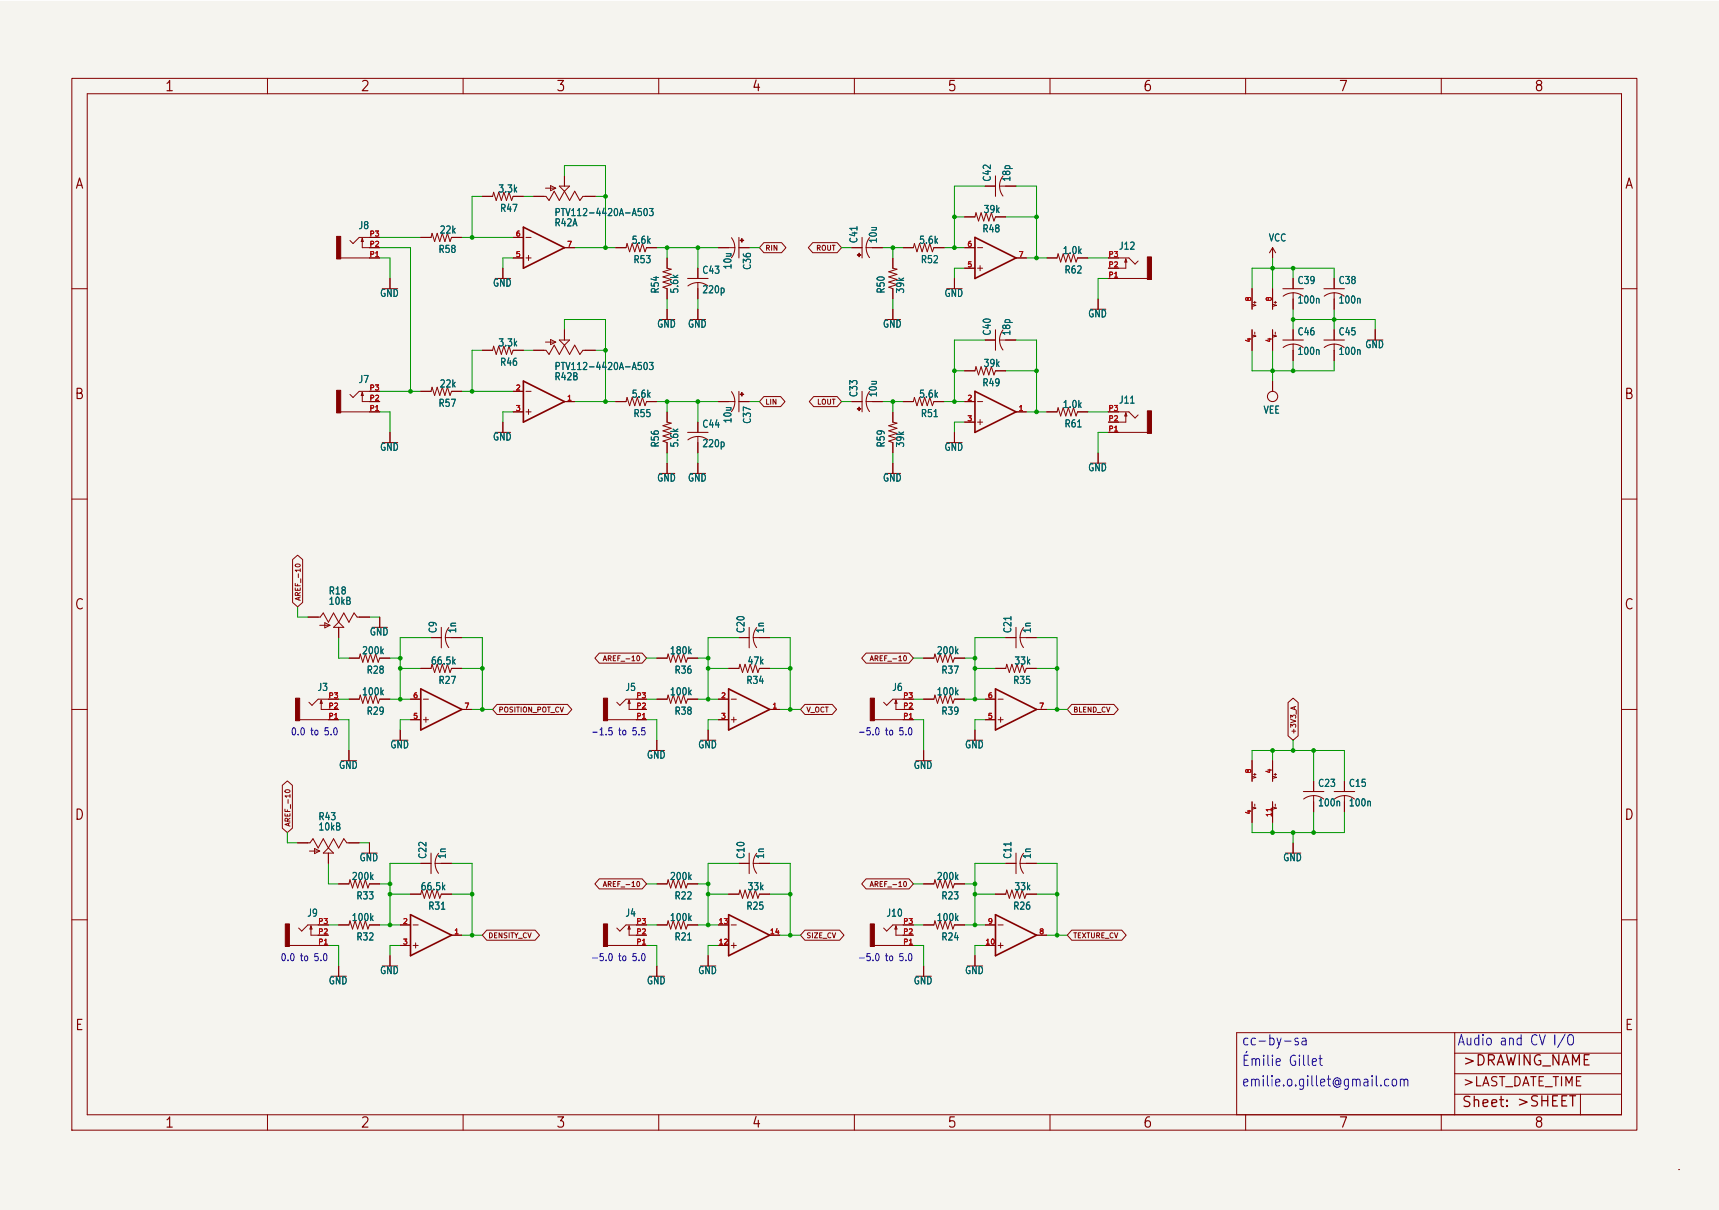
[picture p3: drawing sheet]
<svg xmlns="http://www.w3.org/2000/svg" width="425mm" height="300mm" viewBox="0 0 425 300" stroke-linecap="round" stroke-linejoin="round" font-family="sans-serif">
<path d="M0 .3h425.4v299.2h-425.4z" fill="#f5f4ef" stroke="#f5f4ef" stroke-width=".25"/>
<g fill="none" stroke="#840000" stroke-width=".25">
<path d="M17.8 19.4h387.3v260.3h-387.3zM66.2 19.4v3.8M114.6 19.4v3.8M163 19.4v3.8M211.5 19.4v3.8M259.9 19.4v3.8M308.3 19.4v3.8M356.7 19.4v3.8M21.6 23.2h379.7v252.7h-379.7zM89.7 59v2.3h1.7M89.7 59l.2 .8h-.5zM91.4 58.8h-2.5l-1.5 1.5-.8-.8"/>
<path d="M104.1 58.8h2.6l.2-1 .7 2 .6-2 .6 2 .7-2 .6 2 .6-2 .7 2 .4-1h2.5M119.4 48.6h2.5l.3-1 .6 2 .6-2 .7 2 .6-2 .6 2 .7-2 .6 2 .4-1h2.5M127 58.8h2.5M130.2 58.8h1.2M135 46.6h2.5M136.3 45.9l1.2 .7-1.2 .6zM138.4 46.1h2.6l-1.3 1.2zM139.7 47.3l-1.3 2.3-1.2-2.3-1.3 2.3-.8-1h-3M139.7 47.3l1.3 2.3 1.2-2.3 1.3 2.3 .8-1h3M139.7 43.5v2.6M181 58.8a4.1 4.1 0 0 1 .9 2.5M182.9 58.8v5"/>
<path d="M213.4 58.8v5M215.2 58.8a4.1 4.1 0 0 0-.8 2.5M238.8 53.7h2.5l.3-1 .6 2 .6-2 .7 2 .6-2 .6 2 .7-2 .6 2 .4-1h2.5M243.8 46.1h2.6M246.4 43.5v5.1M247.4 46.1a4.1 4.1 0 0 0 .8 2.4M247.4 46.1h4.1M248.2 43.6a4 4 0 0 0-.8 2.5M17.8 71.5h3.8M84.3 63.8h7.1M96.5 68.9v2.6M124.5 66.4v2.5"/>
<path d="M127 63.8h2.5M130.2 63.8h1.2M130.8 63.2v1.3M139.7 61.3h2.5M152.4 61.3h2.5l.3-1 .6 2 .7-2 .6 2 .6-2 .7 2 .6-2 .6 2 .4-1h2.6M165.1 63.8v2.6l1 .2-2 .7 2 .6-2 .6 2 .7-2 .6 2 .7-2 .6 1 .4v2.5M165.1 76.5v2.6M170.2 68.9h5.1M172.7 69.9a4.1 4.1 0 0 0-2.4 .9M172.7 69.9a4.1 4.1 0 0 1 2.5 .9M172.7 66.4v2.5M172.7 69.9v4.1"/>
<path d="M172.7 76.5v2.6M177.8 61.3h4.1M181.9 61.3a4.1 4.1 0 0 1-.9 2.5M182.9 61.3h2.5M189 60.1h4.4l1.1 1.2-1.1 1.3h-4.4l-1-1.3zM201.1 60.1h6.1l1.1 1.2-1.1 1.3h-6.1l-1-1.3zM210.8 61.3h2.6M218.4 61.3h-4a4.1 4.1 0 0 0 .8 2.5M221 63.8v2.6l1 .2-2 .7 2 .6-2 .6 2 .7-2 .6 2 .7-2 .6 1 .4v2.5M221 76.5v2.6M223.5 61.3h2.6l.2-1 .6 2 .7-2 .6 2 .7-2 .6 2 .6-2 .7 2 .3-1h2.6M236.2 68.9v2.6"/>
<path d="M238.8 61.3h2.5M238.8 66.4h2.5M241.9 61.3h1.3M241.9 66.4h1.3M242.6 65.8v1.2M251.5 63.8h2.5M259.1 63.8h2.5l.3-1 .6 2.1 .6-2.1 .7 2.1 .6-2.1 .6 2.1 .7-2.1 .6 2.1 .4-1.1h2.5M271.8 74v2.5M276.9 68.9h7.1M276.9 63.8h2.5l1.5 1.6 .8-.8M278.6 64.1v2.3h-1.7M278.6 64.1l.3 .8h-.5z"/>
<path d="M309.9 71.5v5M315 61.3l-.8 1.3M315 61.3l.7 1.3M315 61.3v2.5M315 71.5v5M317.5 71.5h5.1M320 72.5a4.1 4.1 0 0 0-2.4 .8M320 72.5a4 4 0 0 1 2.5 .8M320 68.9v2.6M320 72.5v4M327.7 71.5h5M330.2 72.5a4.1 4.1 0 0 0-2.5 .8"/>
<path d="M330.2 72.5a4 4 0 0 1 2.5 .8M330.2 68.9v2.6M330.2 72.5v4M401.3 71.5h3.8M89.7 97.1v2.3h1.7M89.7 97.1l.2 .8h-.5zM91.4 96.9h-2.5l-1.5 1.5-.8-.8M104.1 96.9h2.6l.2-1 .7 2 .6-2 .6 2 .7-2 .6 2 .6-2 .7 2 .4-1h2.5M119.4 86.7h2.5l.3-1 .6 2 .6-2 .7 2 .6-2 .6 2 .7-2 .6 2 .4-1h2.5M127 96.9h2.5M130.2 96.9h1.2M135 84.7h2.5"/>
<path d="M136.3 84l1.2 .7-1.2 .6zM138.4 84.2h2.6l-1.3 1.2zM139.7 99.4h2.5M139.7 81.6v2.6M139.7 85.4l-1.3 2.3-1.2-2.3-1.3 2.3-.8-1h-3M139.7 85.4l1.3 2.3 1.2-2.3 1.3 2.3 .8-1h3M152.4 99.4h2.5l.3-1 .6 2 .7-2 .6 2 .6-2 .7 2 .6-2 .6 2 .4-1h2.6M177.8 99.4h4.1M181 96.9a4.1 4.1 0 0 1 .9 2.5M181.9 99.4a4.1 4.1 0 0 1-.9 2.5M182.9 99.4h2.5M182.9 96.9v5"/>
<path d="M189 98.2h4.2l1.1 1.2-1.1 1.3h-4.2l-1-1.3zM201.4 98.2h5.8l1.1 1.2-1.1 1.3h-5.8l-1.1-1.3zM210.8 99.4h2.6M213.4 96.9v5M215.2 96.9a4.1 4.1 0 0 0-.8 2.5M218.4 99.4h-4a4.1 4.1 0 0 0 .8 2.5M223.5 99.4h2.6l.2-1 .6 2 .7-2 .6 2 .7-2 .6 2 .6-2 .7 2 .3-1h2.6M238.8 99.4h2.5M238.8 91.8h2.5l.3-1 .6 2 .6-2 .7 2 .6-2 .6 2 .7-2 .6 2 .4-1h2.5M241.9 99.4h1.3M243.8 84.2h2.6M246.4 81.6v5.1"/>
<path d="M247.4 84.2a4.1 4.1 0 0 0 .8 2.4M247.4 84.2h4.1M248.2 81.7a4.1 4.1 0 0 0-.8 2.5M309.9 81.6v5.1M315 81.6v5.1M315 94.3v2.6M317.5 84.2h5.1M317.6 86a4.1 4.1 0 0 1 2.4-.8v4M320 85.2a4 4 0 0 1 2.5 .8M320 81.6v2.6M327.7 84.2h5M327.7 86a4.1 4.1 0 0 1 2.5-.8v4"/>
<path d="M330.2 85.2a4 4 0 0 1 2.5 .8M330.2 81.6v2.6M340.4 81.6v2.6M84.3 101.9h7.1M96.5 107v2.6M124.5 104.5v2.5M127 101.9h2.5M130.2 101.9h1.2M130.8 101.3v1.3M165.1 101.9v2.6l1 .2-2 .7 2 .6-2 .6 2 .7-2 .6 2 .7-2 .6 1 .4v2.5M165.1 114.6v2.6M170.2 107h5.1"/>
<path d="M172.7 108a4.1 4.1 0 0 0-2.4 .9M172.7 108a4.1 4.1 0 0 1 2.5 .9M172.7 104.5v2.5M172.7 108v4.1M172.7 114.6v2.6M221 101.9v2.6l1 .2-2 .7 2 .6-2 .6 2 .7-2 .6 2 .7-2 .6 1 .4v2.5M221 114.6v2.6M236.2 107v2.6M238.8 104.5h2.5M241.9 104.5h1.3M242.6 103.9v1.2M251.5 101.9h2.5"/>
<path d="M259.1 101.9h2.5l.3-1 .6 2.1 .6-2.1 .7 2.1 .6-2.1 .6 2.1 .7-2.1 .6 2.1 .4-1.1h2.5M271.8 112.1v2.5M276.9 107h7.1M276.9 101.9h2.5l1.5 1.6 .8-.8M278.6 102.2v2.3h-1.7M278.6 102.2l.3 .8h-.5zM17.8 123.5h3.8M72.4 138.5l1.3-1.1 1.2 1.1v10.6l-1.2 1.1-1.3-1.1zM73.1 139.8a.61 .61 0 0 1 .7-.3 .61 .61 0 0 1 .5 .6 .61 .61 0 0 1-.8 .3 .61 .61 0 0 1-.4-.6zM401.3 123.5h3.8M76.2 152.7h3l.8-1 1.3 2.3 1.2-2.3 1.3 2.3M79.1 154.8h2.6"/>
<path d="M80.4 154.1l1.3 .7-1.3 .6zM83.8 155.3v2.5M83.8 154l1.3 1.3h-2.6zM91.4 152.7h-3l-.8-1-1.2 2.3-1.3-2.3-1.3 2.3M94 152.7v2.6M106.7 157.8h2.5M109.2 155.3v5.1M111.1 155.3a4.1 4.1 0 0 0-.9 2.5M114.3 157.8h-4.1a4.1 4.1 0 0 0 .9 2.5M182.9 157.8h2.5M185.4 155.3v5.1M186.4 157.8a4.1 4.1 0 0 0 .9 2.5"/>
<path d="M186.4 157.8h4.1M187.3 155.3a4.1 4.1 0 0 0-.9 2.5M248.9 157.8h2.6M251.5 155.3v5.1M252.5 157.8a4.1 4.1 0 0 0 .8 2.5M252.5 157.8h4M253.3 155.3a4.1 4.1 0 0 0-.8 2.5M17.8 175.6h3.8M74.2 178.1h7.1M79.5 173.3v2.3h1.8M79.5 173.3l.3 .8h-.6zM81.3 173.1h-2.6l-1.5 1.5-.7-.8"/>
<path d="M86.4 173.1h2.5l.3-1 .6 2 .6-2 .7 2 .6-2 .6 2 .7-2 .6 2 .4-1h2.5M86.4 162.9h2.5l.3-1 .6 2 .6-2 .7 2 .6-2 .6 2 .7-2 .6 2 .4-1h2.5M101.6 173.1h2.5M101.6 178.1h2.5M104.1 165.4h2.6l.2-1 .7 2.1 .6-2.1 .6 2.1 .7-2.1 .6 2.1 .6-2.1 .7 2.1 .4-1.1h2.5M104.8 173.1h1.2M104.8 178.1h1.2M105.4 177.5v1.3M114.3 175.6h2.5M123 174.4h17.4l1.1 1.2-1.1 1.3h-17.4l-1.1-1.3zM148.3 161.7h10.6l1.1 1.2-1.1 1.3h-10.6l-1.1-1.3zM149.3 163.6l.4-1.3 .4 1.3"/>
<path d="M149.4 163.2h.6M150.4 178.1h7.1M155.7 173.3v2.3h1.8M155.7 173.3l.3 .8h-.6zM157.5 173.1h-2.6l-1.5 1.5-.7-.8M162.6 173.1h2.5l.3-1 .6 2 .6-2 .7 2 .6-2 .6 2 .7-2 .6 2 .4-1h2.5M162.6 162.9h2.5l.3-1 .6 2 .6-2 .7 2 .6-2 .6 2 .7-2 .6 2 .4-1h2.5M177.8 173.1h2.5M177.8 178.1h2.5M180.3 165.4h2.6l.2-1 .7 2.1 .6-2.1 .6 2.1 .7-2.1 .6 2.1 .6-2.1 .7 2.1 .4-1.1h2.5M181 173.1h1.2M181 178.1h1.2"/>
<path d="M181.6 177.5v1.3M190.5 175.6h2.5M199.2 174.4h6.8l1.1 1.2-1.1 1.3h-6.8l-1.1-1.3zM214.4 161.7h10.6l1.1 1.2-1.1 1.3h-10.6l-1.1-1.3zM215.3 163.6l.5-1.3 .4 1.3M215.5 163.2h.5M216.4 178.1h7.1M221.7 173.3v2.3h1.8M221.7 173.3l.3 .8h-.5zM223.5 173.1h-2.5l-1.5 1.5-.8-.8M228.6 173.1h2.5l.3-1 .6 2 .7-2 .6 2 .6-2 .7 2 .6-2 .6 2 .4-1h2.6M228.6 162.9h2.5l.3-1 .6 2 .7-2 .6 2 .6-2 .7 2 .6-2 .6 2 .4-1h2.6"/>
<path d="M243.8 173.1h2.6M243.8 178.1h2.6M246.4 165.4h2.5l.3-1 .6 2.1 .6-2.1 .7 2.1 .6-2.1 .6 2.1 .7-2.1 .6 2.1 .4-1.1h2.5M247 173.1h1.3M247 178.1h1.3M247.6 177.5v1.3M256.5 175.6h2.6M265.2 174.4h10.5l1.1 1.2-1.1 1.3h-10.5l-1-1.3zM318.8 173.9l1.2-1.1 1.3 1.1v8.2l-1.3 1.1-1.2-1.1zM320.3 175v.6M320.7 174.9l-1.3 .4 1.3 .4M401.3 175.6h3.8"/>
<path d="M69.9 194.4l1.2-1.1 1.3 1.1v10.6l-1.3 1.1-1.2-1.1zM70.6 195.7a.61 .61 0 0 1 .7-.3 .61 .61 0 0 1 .4 .6 .61 .61 0 0 1-.7 .3 .61 .61 0 0 1-.4-.6zM86.4 185.8v2.5M99.1 180.7v2.5M162.6 183.2v2.6M175.3 180.7v2.5M228.6 185.8v2.5M241.3 180.7v2.5M309.9 188.3v5.1M309.9 198.5v5M315 188.3v5.1M315 198.5v5"/>
<path d="M322.6 195.9h5.1M325.1 196.9a4.1 4.1 0 0 0-2.4 .9M325.1 196.9a4 4 0 0 1 2.5 .9M325.1 193.4v2.5M325.1 196.9v4.1M330.2 195.9h5.1M332.7 196.9a4.1 4.1 0 0 0-2.4 .9M332.7 196.9a4 4 0 0 1 2.5 .9M332.7 193.4v2.5M332.7 196.9v4.1M73.7 208.6h3l.8-1 1.2 2.3 1.3-2.3 1.3 2.3M76.6 210.7h2.5"/>
<path d="M77.9 210l1.2 .7-1.2 .6zM81.3 209.9l1.2 1.3h-2.5zM81.3 211.2v2.5M83.8 218.8h2.6l.2-1 .6 2 .7-2 .6 2 .7-2 .6 2 .6-2 .7 2 .3-1h2.6M88.9 208.6h-3l-.8-1-1.3 2.3-1.3-2.3-1.2 2.3M91.4 208.6v2.6M104.1 213.7h2.6M106.7 211.2v5M108.5 211.2a4.1 4.1 0 0 0-.8 2.5M111.8 213.7h-4.1a4.1 4.1 0 0 0 .8 2.5M148.3 217.5h10.6l1.1 1.3-1.1 1.2h-10.6l-1.1-1.2zM149.3 219.4l.4-1.2 .4 1.2"/>
<path d="M149.4 219.1h.6M162.6 218.8h2.5l.3-1 .6 2 .6-2 .7 2 .6-2 .6 2 .7-2 .6 2 .4-1h2.5M182.9 213.7h2.5M185.4 211.2v5M186.4 213.7a4.1 4.1 0 0 0 .9 2.5M186.4 213.7h4.1M187.3 211.2a4.1 4.1 0 0 0-.9 2.5M214.4 217.5h10.6l1.1 1.3-1.1 1.2h-10.6l-1.1-1.2zM215.3 219.4l.5-1.2 .4 1.2M215.5 219.1h.5M228.6 218.8h2.5l.3-1 .6 2 .7-2 .6 2 .6-2 .7 2 .6-2 .6 2 .4-1h2.6M248.9 213.7h2.6"/>
<path d="M251.5 211.2v5M252.5 213.7a4.1 4.1 0 0 0 .8 2.5M252.5 213.7h4M253.3 211.2a4.1 4.1 0 0 0-.8 2.5M320 208.6v2.6M17.8 227.7h3.8M71.6 234h7.1M77 229.2v2.3h1.7M77 229.2l.2 .8h-.5zM78.7 228.9h-2.5l-1.5 1.6-.8-.8M83.8 228.9h2.6l.2-1 .6 2.1 .7-2.1 .6 2.1 .7-2.1 .6 2.1 .6-2.1 .7 2.1 .3-1.1h2.6M83.8 239.1v2.5"/>
<path d="M96.5 236.6v2.5M99.1 234h2.5M99.1 228.9h2.5M101.6 221.3h2.5l.3-1 .6 2 .7-2 .6 2 .6-2 .7 2 .6-2 .6 2 .4-1h2.6M102.2 234h1.3M102.2 228.9h1.3M102.9 233.4v1.3M111.8 231.5h2.5M120.5 230.2h11.9l1.1 1.3-1.1 1.2h-11.9l-1.1-1.2zM150.4 234h7.1M155.7 229.2v2.3h1.8M155.7 229.2l.3 .8h-.6z"/>
<path d="M157.5 228.9h-2.6l-1.5 1.6-.7-.8M162.6 239.1v2.5M162.6 228.9h2.5l.3-1 .6 2.1 .6-2.1 .7 2.1 .6-2.1 .6 2.1 .7-2.1 .6 2.1 .4-1.1h2.5M175.3 236.6v2.5M180.3 221.3h2.6l.2-1 .7 2 .6-2 .6 2 .7-2 .6 2 .6-2 .7 2 .4-1h2.5M181 234h1.2M181 228.9h1.2M181.6 233.4v1.3M199.2 230.2h8.6l1.1 1.3-1.1 1.2h-8.6l-1.1-1.2zM216.4 234h7.1M221.7 229.2v2.3h1.8M221.7 229.2l.3 .8h-.5z"/>
<path d="M223.5 228.9h-2.5l-1.5 1.6-.8-.8M228.6 228.9h2.5l.3-1 .6 2.1 .7-2.1 .6 2.1 .6-2.1 .7 2.1 .6-2.1 .6 2.1 .4-1.1h2.6M228.6 239.1v2.5M241.3 236.6v2.5M243.8 228.9h2.6M246.4 221.3h2.5l.3-1 .6 2 .6-2 .7 2 .6-2 .6 2 .7-2 .6 2 .4-1h2.5M247 234h1.3M247 228.9h1.3M247.6 233.4v1.3M256.5 231.5h2.6M265.2 230.2h12.4l1.1 1.3-1.1 1.2h-12.4l-1-1.2zM401.3 227.7h3.8"/>
<path d="M360 255.6v20.3M401.3 255.6h-95.2v20.3M66.2 275.9v3.8M114.6 275.9v3.8M163 275.9v3.8M211.5 275.9v3.8M259.9 275.9v3.8M308.3 275.9v3.8M356.7 275.9v3.8M360 265.8h41.3M360 260.7h41.3M360 270.9h41.3"/>
<path d="M391.2 270.9v5M415.5 289.5h.1"/>
<circle cx="315" cy="98.1" r="1.27"/>
</g>
<g fill="#840000" stroke="#840000" stroke-width=".25">
<path d="M212.6 100.8h.1v.9h-.1z"/>
<path d="M212.2 101.2h.9v.1h-.9z"/>
<path d="M183.5 97.2h.2v.8h-.2z"/>
<path d="M183.2 97.5h.9v.2h-.9z"/>
<path d="M149.4 172.8h1v5.6h-1z"/>
<path d="M212.6 62.7h.1v.9h-.1z"/>
<path d="M212.2 63.1h.9v.1h-.9z"/>
<path d="M183.5 59.1h.2v.8h-.2z"/>
<path d="M183.2 59.4h.9v.2h-.9z"/>
<path d="M70.6 228.7h1v5.6h-1z"/>
<path d="M149.4 228.7h1v5.6h-1z"/>
<path d="M215.4 228.7h1v5.6h-1z"/>
<path d="M284 63.6h1v5.6h-1z"/>
<path d="M83.3 58.5h1v5.6h-1z"/>
<path d="M284 101.7h1v5.6h-1z"/>
<path d="M83.3 96.6h1v5.6h-1z"/>
<path d="M73.2 172.8h1v5.6h-1z"/>
<path d="M215.4 172.8h1v5.6h-1z"/>
</g>
<path d="M129.5 56.2l10.2 5.1-10.2 5.1zM241.3 58.8l10.2 5-10.2 5.1zM129.5 94.3l10.2 5.1-10.2 5.1zM241.3 96.9l10.2 5-10.2 5.1zM104.1 170.5l10.2 5.1-10.2 5.1zM180.3 170.5l10.2 5.1-10.2 5.1zM246.4 170.5l10.1 5.1-10.1 5.1zM101.6 226.4l10.2 5.1-10.2 5.1zM180.3 226.4l10.2 5.1-10.2 5.1zM246.4 226.4l10.1 5.1-10.1 5.1z" fill="none" stroke="#840000" stroke-width=".41"/>
<path d="M137.6 52.5h.7l.2-.3-.2-.5-.7-.1v1.8M160.7 51.6h1l-.6 .7 .5 .2v.7l-.2 .2-.7-.2M137.6 90.6h.7l.2-.3-.2-.5-.7-.1v1.8M160.7 89.7h1l-.6 .7 .5 .2v.7l-.2 .2-.7-.2" fill="none" stroke="#006464" stroke-width=".25"/>
<g fill="none" stroke="#0000c2" stroke-width=".25">
<path d="M72.5 180.2l.2-.1a1.01 1.01 0 0 1 0 1.8 1.32 1.32 0 0 1-.2-1.7zM73.8 181.8v.1M146.7 181.2h1.2M148.5 180.7l.4-.6v1.8M148.5 181.9h.9M212.7 181.2h1.2M215.3 180.1h-.7l-.1 .9 .3-.2 .5 .1v.9l-.2 .1-.6-.1M70 236.1l.1-.1a1.01 1.01 0 0 1 0 1.8 1.32 1.32 0 0 1-.1-1.7zM71.3 237.6v.2M146.7 237.1h1.2M149.3 236h-.7l-.1 .9 .2-.2 .5 .1 .1 .8-.2 .2-.6-.2M212.7 237.1h1.2"/>
<path d="M215.3 236h-.7l-.1 .9 .3-.2 .5 .1v.8l-.2 .2-.6-.2M321.3 257.1l-.5-.1a.44 .44 0 0 0-.3 .4 .44 .44 0 0 0 .3 .4h.3a.44 .44 0 0 1 .3 .4 .44 .44 0 0 1-.3 .5l-.6-.2M322.3 257.1h.8l.1 1.6M323.2 257.6l-.7 .1a.52 .52 0 0 0-.3 .5 .52 .52 0 0 0 .3 .5l.7-.2M387.4 256l-1.9 3.3M388.3 256.2h.8a1.8 1.8 0 0 1-.2 2.5l-.6-.2a2.04 2.04 0 0 1 0-2.3zM307.9 262.4h.8M309 261.2h-1.1v2.5h1.1M309.9 262.3a.53 .53 0 0 1 .8-.1l.1 1.5M309.9 262v1.7M310.8 262.4l.3-.4 .5 .2 .1 1.5M312.8 261.2v.2"/>
<path d="M312.8 262v1.7M313.8 261.2v2.2l.3 .3M314.9 261.2v.2M314.9 262v1.7M315.8 262.9l1.1-.3-.1-.4-.6-.2-.4 .4 .1 1.2h.9M320.6 261.3a.73 .73 0 0 0-1.2 .5l-.1 .8a.97 .97 0 0 0 1 1.1l.4-.2v-.9h-.4M321.6 261.2v.2M321.6 262v1.7M322.6 261.2v2.2l.3 .3M323.8 261.2v2.2l.3 .3M324.8 262.9l1-.3-.1-.4-.6-.2-.3 .4 .1 1.2h.8M326.4 262h.9"/>
<path d="M326.7 261.2v2.2l.1 .2 .5 .1M343.7 267.2l-.6-.1-.4 .5v.7l.2 .4h.8M344.7 267.2a.56 .56 0 0 1 1 .4v.7a.57 .57 0 0 1-.6 .5 .57 .57 0 0 1-.6-.5v-.7zM346.6 267.4a.53 .53 0 0 1 .8-.2l.1 1.6M346.6 267.1v1.7M347.5 267.5l.3-.4 .5 .1 .1 1.6"/>
</g>
<g fill="none" stroke="#009600" stroke-width=".25">
<path d="M94 58.8h10.1M114.3 58.8h12.7M119.4 48.6h-2.6v10.2M129.5 48.6h2.6M139.7 43.5v-2.5h10.2v20.3M147.3 48.6h2.6M236.2 53.7h2.6M243.8 46.1h-7.6v15.2M248.9 53.7h7.6M251.5 46.1h5v17.7M94 63.8h2.5v5.1M94 61.3h7.6v35.6"/>
<path d="M127 63.8h-2.5v2.6M142.2 61.3h10.2M162.6 61.3h15.2M165.1 61.3v2.5M165.1 74v2.5M172.7 61.3v5.1M172.7 74v2.5M185.4 61.3h2.6M208.3 61.3h2.5M218.4 61.3h5.1M221 61.3v2.5M221 74v2.5"/>
<path d="M233.7 61.3h5.1M238.8 66.4h-2.6v2.5M254 63.8h5.1M269.2 63.8h5.1M274.3 68.9h-2.5v5.1M315 63.8v7.7M320 66.4v2.5M320 76.5v5.1M320 79.1h20.4v2.5M330.2 68.9v-2.5h-20.3v5.1M330.2 76.5v5.1M94 96.9h10.1"/>
<path d="M114.3 96.9h12.7M119.4 86.7h-2.6v10.2M129.5 86.7h2.6M139.7 81.6v-2.5h10.2v20.3M142.2 99.4h10.2M147.3 86.7h2.6M162.6 99.4h15.2M165.1 99.4v2.5M172.7 99.4v5.1M185.4 99.4h2.6M208.3 99.4h2.5M218.4 99.4h5.1"/>
<path d="M221 99.4v2.5M233.7 99.4h5.1M236.2 91.8h2.6M243.8 84.2h-7.6v15.2M248.9 91.8h7.6M251.5 84.2h5v17.7M309.9 86.7v5.1h20.3v-2.6M315 86.7v7.6M320 89.2v2.6M94 101.9h2.5v5.1M127 101.9h-2.5v2.6M165.1 112.1v2.5"/>
<path d="M172.7 112.1v2.5M221 112.1v2.5M238.8 104.5h-2.6v2.5M254 101.9h5.1M269.2 101.9h5.1M274.3 107h-2.5v5.1M73.7 150.2v2.5h2.5M83.8 157.8v5.1h2.6M91.4 152.7h2.6M106.7 157.8h-7.6v15.3M114.3 157.8h5.1v17.8M182.9 157.8h-7.6v15.3"/>
<path d="M190.5 157.8h5.1v17.8M248.9 157.8h-7.6v15.3M256.5 157.8h5.1v17.8M83.8 178.1h2.6v7.7M83.8 173.1h2.6M96.5 162.9h2.6M96.5 173.1h5.1M99.1 165.4h5M101.6 178.1h-2.5v2.6M114.3 165.4h5.1M116.8 175.6h5.1M160 162.9h2.6"/>
<path d="M160 173.1h2.6M160 178.1h2.6v5.1M172.7 162.9h2.6M172.7 173.1h5.1M175.3 165.4h5M177.8 178.1h-2.5v2.6M190.5 165.4h5.1M193 175.6h5.1M226.1 162.9h2.5M226.1 173.1h2.5M226.1 178.1h2.5v7.7M238.8 162.9h2.5"/>
<path d="M238.8 173.1h5M241.3 165.4h5.1M243.8 178.1h-2.5v2.6M256.5 165.4h5.1M259.1 175.6h5.1M309.9 188.3v-2.5h22.8v7.6M315 185.8v2.5M320 183.2v2.6M325.1 185.8v7.6M71.1 206.1v2.5h2.6M81.3 213.7v5.1h2.5M88.9 208.6h2.5"/>
<path d="M94 218.8h2.5M104.1 213.7h-7.6v15.2M111.8 213.7h5v17.8M160 218.8h2.6M172.7 218.8h2.6M182.9 213.7h-7.6v15.2M190.5 213.7h5.1v17.8M226.1 218.8h2.5M238.8 218.8h2.5M248.9 213.7h-7.6v15.2M256.5 213.7h5.1v17.8M315 203.5v2.6"/>
<path d="M320 206.1v2.5M325.1 201v5.1M332.7 201v5.1h-22.8v-2.6M81.3 228.9h2.5M81.3 234h2.5v5.1M94 228.9h5.1M96.5 221.3h5.1M99.1 234h-2.6v2.6M111.8 221.3h5M114.3 231.5h5.1M160 228.9h2.6M160 234h2.6v5.1"/>
<path d="M172.7 228.9h5.1M175.3 221.3h5M177.8 234h-2.5v2.6M190.5 221.3h5.1M193 231.5h5.1M226.1 228.9h2.5M226.1 234h2.5v5.1M238.8 228.9h5M241.3 221.3h5.1M243.8 234h-2.5v2.6M256.5 221.3h5.1M259.1 231.5h5.1"/>
</g>
<g fill="#009600" stroke="#009600" stroke-width=".25">
<circle cx="149.9" cy="61.3" r=".46"/>
<circle cx="149.9" cy="86.7" r=".46"/>
<circle cx="149.9" cy="99.4" r=".46"/>
<circle cx="165.1" cy="99.4" r=".46"/>
<circle cx="96.5" cy="218.8" r=".46"/>
<circle cx="96.5" cy="221.3" r=".46"/>
<circle cx="96.5" cy="228.9" r=".46"/>
<circle cx="99.1" cy="162.9" r=".46"/>
<circle cx="99.1" cy="173.1" r=".46"/>
<circle cx="99.1" cy="165.4" r=".46"/>
<circle cx="119.4" cy="175.6" r=".46"/>
<circle cx="119.4" cy="165.4" r=".46"/>
<circle cx="175.3" cy="162.9" r=".46"/>
<circle cx="195.6" cy="175.6" r=".46"/>
<circle cx="195.6" cy="165.4" r=".46"/>
<circle cx="116.8" cy="231.5" r=".46"/>
<circle cx="116.8" cy="221.3" r=".46"/>
<circle cx="175.3" cy="218.8" r=".46"/>
<circle cx="175.3" cy="228.9" r=".46"/>
<circle cx="175.3" cy="221.3" r=".46"/>
<circle cx="241.3" cy="228.9" r=".46"/>
<circle cx="195.6" cy="231.5" r=".46"/>
<circle cx="195.6" cy="221.3" r=".46"/>
<circle cx="175.3" cy="165.4" r=".46"/>
<circle cx="175.3" cy="173.1" r=".46"/>
<circle cx="236.2" cy="53.7" r=".46"/>
<circle cx="149.9" cy="48.6" r=".46"/>
<circle cx="165.1" cy="61.3" r=".46"/>
<circle cx="256.5" cy="91.8" r=".46"/>
<circle cx="256.5" cy="53.7" r=".46"/>
<circle cx="256.5" cy="63.8" r=".46"/>
<circle cx="172.7" cy="61.3" r=".46"/>
<circle cx="221" cy="61.3" r=".46"/>
<circle cx="236.2" cy="91.8" r=".46"/>
<circle cx="236.2" cy="99.4" r=".46"/>
<circle cx="221" cy="99.4" r=".46"/>
<circle cx="236.2" cy="61.3" r=".46"/>
<circle cx="172.7" cy="99.4" r=".46"/>
<circle cx="116.8" cy="58.8" r=".46"/>
<circle cx="116.8" cy="96.9" r=".46"/>
<circle cx="101.6" cy="96.9" r=".46"/>
<circle cx="261.6" cy="175.6" r=".46"/>
<circle cx="261.6" cy="165.4" r=".46"/>
<circle cx="261.6" cy="231.5" r=".46"/>
<circle cx="261.6" cy="221.3" r=".46"/>
<circle cx="315" cy="206.1" r=".46"/>
<circle cx="315" cy="185.8" r=".46"/>
<circle cx="320" cy="79.1" r=".46"/>
<circle cx="330.2" cy="79.1" r=".46"/>
<circle cx="315" cy="66.4" r=".46"/>
<circle cx="320" cy="91.8" r=".46"/>
<circle cx="320" cy="66.4" r=".46"/>
<circle cx="256.5" cy="101.9" r=".46"/>
<circle cx="325.1" cy="206.1" r=".46"/>
<circle cx="241.3" cy="162.9" r=".46"/>
<circle cx="241.3" cy="165.4" r=".46"/>
<circle cx="241.3" cy="221.3" r=".46"/>
<circle cx="241.3" cy="218.8" r=".46"/>
<circle cx="241.3" cy="173.1" r=".46"/>
<circle cx="315" cy="91.8" r=".46"/>
<circle cx="325.1" cy="185.8" r=".46"/>
<circle cx="320" cy="206.1" r=".46"/>
<circle cx="320" cy="185.8" r=".46"/>
</g>
<g font-size="3.5" fill="#840000">
<text x="41.1" y="22.6">1</text>
<text x="89.5" y="22.6">2</text>
<text x="137.9" y="22.6">3</text>
<text x="186.4" y="22.6">4</text>
<text x="234.8" y="22.6">5</text>
<text x="283.2" y="22.6">6</text>
<text x="331.6" y="22.6">7</text>
<text x="380" y="22.6">8</text>
<text x="18.5" y="46.7">A</text>
<text x="402.1" y="46.7">A</text>
<text x="18.5" y="98.8">B</text>
<text x="402.1" y="98.8">B</text>
<text x="18.5" y="150.8">C</text>
<text x="402.1" y="150.8">C</text>
<text x="18.5" y="202.9">D</text>
<text x="402.1" y="202.9">D</text>
<text x="18.6" y="255">E</text>
<text x="402.2" y="255">E</text>
<text x="362.1" y="263.7">&gt;DRAWING_NAME</text>
<text x="362.3" y="274">Sheet:</text>
<text x="375.9" y="273.9">&gt;SHEET</text>
<text x="41.1" y="279.1">1</text>
<text x="89.5" y="279.1">2</text>
<text x="137.9" y="279.1">3</text>
<text x="186.4" y="279.1">4</text>
<text x="234.8" y="279.1">5</text>
<text x="283.2" y="279.1">6</text>
<text x="331.6" y="279.1">7</text>
<text x="380" y="279.1">8</text>
</g>
<g font-size="3.5" fill="#0000c2">
<text x="307.3" y="258.8">cc-by-sa</text>
<text x="360.7" y="258.8">Audio and CV I/O</text>
<text x="307.3" y="268.9">emilie.o.gillet@gmail.com</text>
</g>
<text font-size="3.2" fill="#840000" x="361.9" y="268.9">&gt;LAST_DATE_TIME</text>
<g font-size="2.5" fill="#006464">
<text x="123.7" y="47.6">3.3k</text>
<text x="245.2" y="44.7" transform="rotate(-90 245.2 44.7)">C42</text>
<text x="250" y="44.6" transform="rotate(-90 250 44.6)">18p</text>
<text x="124.1" y="52.4">R47</text>
<text x="139.5" y="53.5">PTV112-4420A-A503</text>
<text x="243.7" y="52.7">39k</text>
<text x="88.9" y="56.7">J8</text>
<text x="109.1" y="57.8">22k</text>
<text x="137.4" y="56">R42A</text>
<text x="212.2" y="59.9" transform="rotate(-90 212.2 59.9)">C41</text>
<text x="217" y="59.9" transform="rotate(-90 217 59.9)">10u</text>
<text x="243.4" y="57.5">R48</text>
<text x="314" y="59.7">VCC</text>
<text x="108.8" y="62.6">R58</text>
<text x="156.7" y="60.3">5.6k</text>
<text x="157.1" y="65.1">R53</text>
<text x="227.9" y="60.3">5.6k</text>
<text x="228.2" y="65.1">R52</text>
<text x="263.4" y="62.9">1.0k</text>
<text x="277.2" y="61.8">J12</text>
<text x="122" y="70.9">GND</text>
<text x="174.1" y="67.7">C43</text>
<text x="181" y="66.4" transform="rotate(-90 181 66.4)">10u</text>
<text x="185.8" y="66.5" transform="rotate(-90 185.8 66.5)">C36</text>
<text x="263.8" y="67.7">R62</text>
<text x="321.4" y="70.3">C39</text>
<text x="331.6" y="70.3">C38</text>
<text x="94" y="73.5">GND</text>
<text x="163.1" y="72.4" transform="rotate(-90 163.1 72.4)">R54</text>
<text x="167.9" y="72.3" transform="rotate(-90 167.9 72.3)">5.6k</text>
<text x="174.3" y="72.6">220p</text>
<text x="218.9" y="72.4" transform="rotate(-90 218.9 72.4)">R50</text>
<text x="223.7" y="72.3" transform="rotate(-90 223.7 72.3)">39k</text>
<text x="233.7" y="73.5">GND</text>
<text x="321.6" y="75.1">100n</text>
<text x="331.8" y="75.1">100n</text>
<text x="162.6" y="81.1">GND</text>
<text x="170.2" y="81.1">GND</text>
<text x="218.5" y="81.1">GND</text>
<text x="245.2" y="82.8" transform="rotate(-90 245.2 82.8)">C40</text>
<text x="250" y="82.7" transform="rotate(-90 250 82.7)">18p</text>
<text x="269.3" y="78.5">GND</text>
<text x="321.4" y="83">C46</text>
<text x="331.6" y="83">C45</text>
<text x="123.7" y="85.7">3.3k</text>
<text x="321.6" y="87.8">100n</text>
<text x="331.8" y="87.8">100n</text>
<text x="337.9" y="86.2">GND</text>
<text x="88.9" y="94.8">J7</text>
<text x="109.1" y="95.9">22k</text>
<text x="124.1" y="90.5">R46</text>
<text x="137.5" y="94.1">R42B</text>
<text x="139.5" y="91.6">PTV112-4420A-A503</text>
<text x="243.4" y="95.6">R49</text>
<text x="243.7" y="90.8">39k</text>
<text x="108.8" y="100.7">R57</text>
<text x="156.7" y="98.4">5.6k</text>
<text x="212.2" y="98" transform="rotate(-90 212.2 98)">C33</text>
<text x="217" y="98" transform="rotate(-90 217 98)">10u</text>
<text x="227.9" y="98.4">5.6k</text>
<text x="263.4" y="101">1.0k</text>
<text x="277.2" y="99.9">J11</text>
<text x="157.1" y="103.2">R55</text>
<text x="174.1" y="105.8">C44</text>
<text x="181" y="104.5" transform="rotate(-90 181 104.5)">10u</text>
<text x="185.8" y="104.6" transform="rotate(-90 185.8 104.6)">C37</text>
<text x="228.2" y="103.2">R51</text>
<text x="263.8" y="105.8">R61</text>
<text x="312.6" y="102.4">VEE</text>
<text x="94" y="111.6">GND</text>
<text x="122" y="109">GND</text>
<text x="163.1" y="110.5" transform="rotate(-90 163.1 110.5)">R56</text>
<text x="167.9" y="110.4" transform="rotate(-90 167.9 110.4)">5.6k</text>
<text x="174.3" y="110.7">220p</text>
<text x="218.9" y="110.5" transform="rotate(-90 218.9 110.5)">R59</text>
<text x="223.7" y="110.4" transform="rotate(-90 223.7 110.4)">39k</text>
<text x="233.7" y="111.6">GND</text>
<text x="162.6" y="119.2">GND</text>
<text x="170.2" y="119.2">GND</text>
<text x="218.5" y="119.2">GND</text>
<text x="269.3" y="116.6">GND</text>
<text x="81.6" y="147.1">R18</text>
<text x="81.7" y="149.7">10kB</text>
<text x="90" y="161.9">200k</text>
<text x="91.5" y="157.3">GND</text>
<text x="108" y="156.6" transform="rotate(-90 108 156.6)">C9</text>
<text x="112.9" y="156.5" transform="rotate(-90 112.9 156.5)">1n</text>
<text x="166.2" y="161.9">180k</text>
<text x="184.2" y="156.5" transform="rotate(-90 184.2 156.5)">C20</text>
<text x="189.1" y="156.5" transform="rotate(-90 189.1 156.5)">1n</text>
<text x="232.3" y="161.9">200k</text>
<text x="250.3" y="156.5" transform="rotate(-90 250.3 156.5)">C21</text>
<text x="255.1" y="156.5" transform="rotate(-90 255.1 156.5)">1n</text>
<text x="91" y="166.7">R28</text>
<text x="107.2" y="164.5">66.5k</text>
<text x="167.2" y="166.7">R36</text>
<text x="185.3" y="164.5">47k</text>
<text x="233.3" y="166.7">R37</text>
<text x="251.4" y="164.5">33k</text>
<text x="78.7" y="171">J3</text>
<text x="90" y="172.1">100k</text>
<text x="108.8" y="169.3">R27</text>
<text x="154.9" y="171">J5</text>
<text x="166.2" y="172.1">100k</text>
<text x="185" y="169.3">R34</text>
<text x="221" y="171">J6</text>
<text x="232.3" y="172.1">100k</text>
<text x="251.1" y="169.3">R35</text>
<text x="91" y="176.9">R29</text>
<text x="167.2" y="176.9">R38</text>
<text x="233.3" y="176.9">R39</text>
<text x="96.6" y="185.2">GND</text>
<text x="172.8" y="185.2">GND</text>
<text x="238.8" y="185.2">GND</text>
<text x="83.9" y="190.3">GND</text>
<text x="160.1" y="187.8">GND</text>
<text x="226.1" y="190.3">GND</text>
<text x="326.5" y="194.7">C23</text>
<text x="334.1" y="194.7">C15</text>
<text x="79.1" y="203">R43</text>
<text x="326.7" y="199.6">100n</text>
<text x="334.3" y="199.6">100n</text>
<text x="79.1" y="205.5">10kB</text>
<text x="89" y="213.2">GND</text>
<text x="105.5" y="212.3" transform="rotate(-90 105.5 212.3)">C22</text>
<text x="110.3" y="212.4" transform="rotate(-90 110.3 212.4)">1n</text>
<text x="184.2" y="212.3" transform="rotate(-90 184.2 212.3)">C10</text>
<text x="189.1" y="212.4" transform="rotate(-90 189.1 212.4)">1n</text>
<text x="250.3" y="212.3" transform="rotate(-90 250.3 212.3)">C11</text>
<text x="255.1" y="212.4" transform="rotate(-90 255.1 212.4)">1n</text>
<text x="317.6" y="213.2">GND</text>
<text x="87.5" y="217.8">200k</text>
<text x="104.6" y="220.3">66.5k</text>
<text x="166.2" y="217.8">200k</text>
<text x="185.3" y="220.3">33k</text>
<text x="232.3" y="217.8">200k</text>
<text x="251.4" y="220.3">33k</text>
<text x="76.2" y="226.9">J9</text>
<text x="87.5" y="228">100k</text>
<text x="88.5" y="222.6">R33</text>
<text x="106.3" y="225.1">R31</text>
<text x="154.9" y="226.9">J4</text>
<text x="166.2" y="228">100k</text>
<text x="167.2" y="222.6">R22</text>
<text x="185" y="225.1">R25</text>
<text x="219.7" y="226.9">J10</text>
<text x="232.3" y="228">100k</text>
<text x="233.3" y="222.6">R23</text>
<text x="251.1" y="225.1">R26</text>
<text x="88.5" y="232.8">R32</text>
<text x="167.2" y="232.8">R21</text>
<text x="233.3" y="232.8">R24</text>
<text x="81.3" y="243.6">GND</text>
<text x="94" y="241.1">GND</text>
<text x="160.1" y="243.6">GND</text>
<text x="172.8" y="241.1">GND</text>
<text x="226.1" y="243.6">GND</text>
<text x="238.8" y="241.1">GND</text>
</g>
<g font-size="2.5" fill="#0000c2">
<text x="74.8" y="182">0.0 to 5.0</text>
<text x="150.3" y="182">-1.5 to 5.5</text>
<text x="216.4" y="182">-5.0 to 5.0</text>
<text x="72.3" y="237.9">0.0 to 5.0</text>
<text x="150.3" y="237.9">-5.0 to 5.0</text>
<text x="216.4" y="237.9">-5.0 to 5.0</text>
</g>
<g font-size="1.8" fill="#a90000">
<text x="91.6" y="58.5">P3</text>
<text x="127.8" y="58.5">6</text>
<text x="91.6" y="63.6">P1</text>
<text x="91.6" y="61.1">P2</text>
<text x="127.8" y="63.6">5</text>
<text x="140.5" y="61.1">7</text>
<text x="239.5" y="61.1">6</text>
<text x="252.2" y="63.6">7</text>
<text x="274.5" y="63.6">P3</text>
<text x="239.5" y="66.1">5</text>
<text x="274.5" y="68.7">P1</text>
<text x="274.5" y="66.1">P2</text>
<text x="309.6" y="74.5" transform="rotate(-90 309.6 74.5)">8</text>
<text x="314.7" y="74.5" transform="rotate(-90 314.7 74.5)">8</text>
<text x="309.6" y="84.7" transform="rotate(-90 309.6 84.7)">4</text>
<text x="314.7" y="84.7" transform="rotate(-90 314.7 84.7)">4</text>
<text x="91.6" y="101.7">P1</text>
<text x="91.6" y="99.2">P2</text>
<text x="91.6" y="96.6">P3</text>
<text x="127.8" y="96.6">2</text>
<text x="127.8" y="101.7">3</text>
<text x="140.5" y="99.2">1</text>
<text x="239.5" y="99.2">2</text>
<text x="252.2" y="101.7">1</text>
<text x="274.5" y="101.7">P3</text>
<text x="239.5" y="104.2">3</text>
<text x="274.5" y="106.8">P1</text>
<text x="274.5" y="104.2">P2</text>
<text x="81.5" y="172.8">P3</text>
<text x="102.4" y="172.8">6</text>
<text x="157.7" y="172.8">P3</text>
<text x="178.6" y="172.8">2</text>
<text x="223.7" y="172.8">P3</text>
<text x="244.6" y="172.8">6</text>
<text x="81.5" y="177.9">P1</text>
<text x="81.5" y="175.4">P2</text>
<text x="102.4" y="177.9">5</text>
<text x="115.1" y="175.4">7</text>
<text x="157.7" y="177.9">P1</text>
<text x="157.7" y="175.4">P2</text>
<text x="178.6" y="177.9">3</text>
<text x="191.3" y="175.4">1</text>
<text x="223.7" y="177.9">P1</text>
<text x="223.7" y="175.4">P2</text>
<text x="244.6" y="177.9">5</text>
<text x="257.3" y="175.4">7</text>
<text x="309.6" y="191.3" transform="rotate(-90 309.6 191.3)">8</text>
<text x="314.7" y="191.3" transform="rotate(-90 314.7 191.3)">4</text>
<text x="309.6" y="201.5" transform="rotate(-90 309.6 201.5)">4</text>
<text x="314.7" y="202" transform="rotate(-90 314.7 202)">11</text>
<text x="78.9" y="233.8">P1</text>
<text x="78.9" y="231.2">P2</text>
<text x="78.9" y="228.7">P3</text>
<text x="99.8" y="228.7">2</text>
<text x="99.8" y="233.8">3</text>
<text x="112.5" y="231.2">1</text>
<text x="157.7" y="233.8">P1</text>
<text x="157.7" y="231.2">P2</text>
<text x="157.7" y="228.7">P3</text>
<text x="178.1" y="233.8">12</text>
<text x="178.1" y="228.7">13</text>
<text x="190.8" y="231.2">14</text>
<text x="223.7" y="233.8">P1</text>
<text x="223.7" y="231.2">P2</text>
<text x="223.7" y="228.7">P3</text>
<text x="244.1" y="233.8">10</text>
<text x="244.6" y="228.7">9</text>
<text x="257.3" y="231.2">8</text>
</g>
<g font-size="1.7" fill="#840000">
<text x="189.4" y="62">RIN</text>
<text x="202" y="62">ROUT</text>
<text x="189.4" y="100.1">LIN</text>
<text x="202.2" y="100.1">LOUT</text>
<text x="74.4" y="148.8" transform="rotate(-90 74.4 148.8)">AREF_-10</text>
<text x="150.4" y="163.6">AREF_-10</text>
<text x="216.5" y="163.6">AREF_-10</text>
<text x="123.3" y="176.3">POSITION_POT_CV</text>
<text x="199.5" y="176.3">V_OCT</text>
<text x="265.6" y="176.3">BLEND_CV</text>
<text x="320.8" y="181.8" transform="rotate(-90 320.8 181.8)">+3V3_A</text>
<text x="71.8" y="204.7" transform="rotate(-90 71.8 204.7)">AREF_-10</text>
<text x="150.4" y="219.5">AREF_-10</text>
<text x="216.5" y="219.5">AREF_-10</text>
<text x="120.8" y="232.2">DENSITY_CV</text>
<text x="199.5" y="232.2">SIZE_CV</text>
<text x="265.6" y="232.2">TEXTURE_CV</text>
</g>
<g font-size="1.1" fill="#840000">
<text x="310.9" y="75.7" transform="rotate(-90 310.9 75.7)">V+</text>
<text x="316" y="75.7" transform="rotate(-90 316 75.7)">V+</text>
<text x="310.9" y="83.2" transform="rotate(-90 310.9 83.2)">V-</text>
<text x="316" y="83.2" transform="rotate(-90 316 83.2)">V-</text>
<text x="310.9" y="192.6" transform="rotate(-90 310.9 192.6)">V+</text>
<text x="316" y="192.6" transform="rotate(-90 316 192.6)">V+</text>
<text x="310.9" y="200.1" transform="rotate(-90 310.9 200.1)">V-</text>
<text x="316" y="200.1" transform="rotate(-90 316 200.1)">V-</text>
</g>
</svg>
